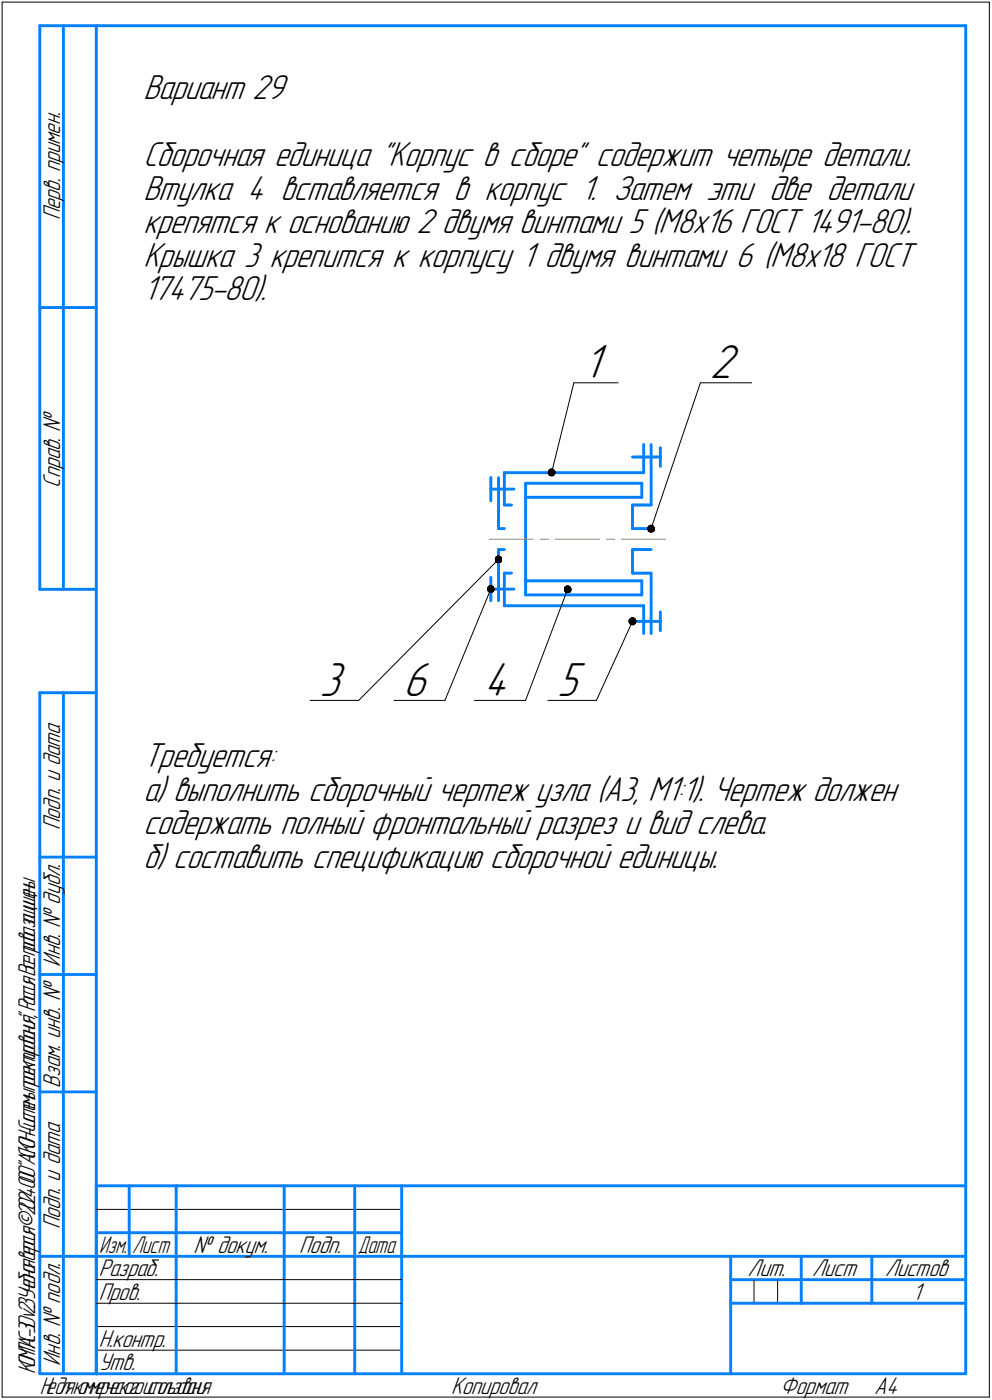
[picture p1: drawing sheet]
<svg xmlns="http://www.w3.org/2000/svg" width="211mm" height="298mm" viewBox="0 0 211 298" stroke-linecap="round" stroke-linejoin="round" font-family="sans-serif">
<g fill="none" stroke="#000" stroke-width=".21">
<path d="M.5 .5h210zM.5 .5v297zM210.5 .5v297zM122.1 81.5l-4.8 19.1zM122.1 81.5h9.4zM149 81.5l-10.5 31.1zM149 81.5h10.9zM106.1 119.1l-29.8 30zM104.4 125.4l-9.7 23.7zM120.7 125.5l-8.9 23.6zM134.6 132.3l-7.7 16.8zM66 149.1h10.3z"/>
<path d="M83.8 149.1h10.9zM100.9 149.1h10.9zM116.6 149.1h10.3zM20.5 257.5h65zM20.5 272.5h17zM20.5 277.5h17zM37.5 272.5h23zM37.5 277.5h23zM60.5 272.5h15zM60.5 277.5h15zM75.5 272.5h10zM75.5 277.5h10z"/>
<path d="M160.4 272.5v5zM165.4 272.5v5zM.5 297.5h210zM20.5 282.4h65zM20.5 287.5h65z"/>
</g>
<g fill="none" stroke="#0080ff" stroke-width=".62">
<path d="M8.5 5.5v120zM8.5 5.5h12zM13.5 5.5v120zM20.5 5.5h185zM20.5 5.5v287zM205.5 5.5v287zM8.5 65.5h12zM134.6 97.3h5.9zM136.9 94.7v5.9zM138.5 94.7v12.8zM140.5 95.3v2zM140.5 97.3v2z"/>
<path d="M104.4 101.7v4.9zM104.4 104.1h4.9zM106.1 117h1.2zM106.1 117v10.9zM106.1 112.6h1.2zM106.1 101.7v10.9zM107.3 107.5h1.5zM107.3 100.6v6.9zM107.3 100.6h29.6zM111.8 114.8v11.9zM111.8 102.9v11.9zM111.8 102.9h24.7z"/>
<path d="M111.8 105.9h24.7zM134.6 117v5zM134.6 117h3.9zM134.6 107.5h3.9zM134.6 107.5v5.1zM134.6 112.6h3.9zM136.5 102.9v3zM8.5 125.5h12zM104.4 122.9v5zM104.4 125.4h4.9zM107.3 122h1.5zM107.3 122v7z"/>
<path d="M107.3 129h29.6zM111.8 126.7h24.7zM111.8 123.7h24.7zM134.6 122h3.9zM134.6 132.3h5.9zM136.5 123.7v3zM136.9 129v5.9zM138.5 122v12.9zM140.5 132.3v2zM140.5 130.3v2zM8.5 147.5v145zM8.5 147.5h12z"/>
<path d="M13.5 147.5v145zM8.5 182.5h12zM8.5 207.5h12zM8.5 232.5h12zM20.5 252.5h185zM20.5 252.5v40zM27.5 252.5v15zM37.5 252.5v25zM60.5 252.5v25zM75.5 252.5v25zM85.5 252.5v40zM8.5 267.5h12z"/>
<path d="M20.5 262.5h7zM20.5 267.5h7zM27.5 262.5h10zM27.5 267.5h10zM37.5 277.5v15zM37.5 262.5h23zM37.5 267.5h23zM60.5 277.5v15zM60.5 262.5h15zM60.5 267.5h15zM75.5 277.5v15zM75.5 262.5h10z"/>
<path d="M75.5 267.5h10zM85.5 267.5h120zM155.4 267.5v25zM155.4 272.5h15.1zM155.4 277.5h5zM160.4 277.5h5zM165.4 277.5h5.1zM170.5 267.5v10zM170.5 272.5h35zM170.5 277.5h15zM185.5 267.5v10zM185.5 277.5h20z"/>
<path d="M8.5 292.5h12zM20.5 292.5h185z"/>
</g>
<path d="M104.1 114.8h9.4zM115 114.8h1.7zM118.1 114.8h9.5zM129 114.8h1.7zM132.2 114.8h9.4z" fill="none" stroke="#ff8000" stroke-width=".21"/>
<g fill="#fff" stroke="#fff" stroke-width=".21">
<path d="M124.1 72.8h5.4zM124.1 72.8h5.4zM124.1 72.9h5.4zM124.1 72.9h5.4zM124.1 73h5.4zM124.1 73h5.4zM124.1 73.1h5.4zM124.1 73.2h5.4zM124.1 73.2h5.4zM124.1 73.3h5.4zM124.1 73.3h5.4zM124.1 73.4h5.4zM124.1 73.4h5.4zM124.1 73.5h5.4zM124.1 73.5h5.4zM124.1 73.6h5.4zM124.1 73.7h5.4zM124.1 73.7h5.4zM124.1 73.8h5.4zM124.1 73.8h5.4zM124.1 73.9h5.4zM124.1 73.9h5.4zM124.1 74h5.4zM124.1 74.1h5.4zM124.1 74.1h5.4zM124.1 74.2h5.4zM124.1 74.2h5.4zM124.1 74.3h5.4zM124.1 74.3h5.4zM124.1 74.4h5.4zM124.1 74.5h5.4zM124.1 74.5h5.4zM124.1 74.6h5.4zM124.1 74.6h5.4zM124.1 74.7h5.4zM124.1 74.7h5.4zM124.1 74.8h5.4zM124.1 74.8h5.4zM124.1 74.9h5.4zM124.1 75h5.4zM124.1 75h5.4zM124.1 75.1h5.4zM124.1 75.1h5.4zM124.1 75.2h5.4zM124.1 75.2h5.4zM124.1 75.3h5.4zM124.1 75.4h5.4zM124.1 75.4h5.4zM124.1 75.5h5.4zM124.1 75.5h5.4zM124.1 75.6h5.4zM124.1 75.6h5.4zM124.1 75.7h5.4zM124.1 75.7h5.4zM124.1 75.8h5.4zM124.1 75.9h5.4zM124.1 75.9h5.4zM124.1 76h5.4zM124.1 76h5.4zM124.1 76.1h5.4zM124.1 76.1h5.4zM124.1 76.2h5.4zM124.1 76.3h5.4zM124.1 76.3h5.4zM124.1 76.4h5.4zM124.1 76.4h5.4zM124.1 76.5h5.4zM124.1 76.5h5.4zM124.1 76.6h5.4zM124.1 76.7h5.4zM124.1 76.7h5.4zM124.1 76.8h5.4zM124.1 76.8h5.4zM124.1 76.9h5.4zM124.1 76.9h5.4zM124.1 77h5.4zM124.1 77h5.4zM124.1 77.1h5.4zM124.1 77.2h5.4zM124.1 77.2h5.4zM124.1 77.3h5.4zM124.1 77.3h5.4zM124.1 77.4h5.4zM124.1 77.4h5.4zM124.1 77.5h5.4zM124.1 77.6h5.4zM124.1 77.6h5.4zM124.1 77.7h5.4zM124.1 77.7h5.4zM124.1 77.8h5.4zM124.1 77.8h5.4zM124.1 77.9h5.4zM124.1 77.9h5.4zM124.1 78h5.4zM124.1 78.1h5.4zM124.1 78.1h5.4zM124.1 78.2h5.4zM124.1 78.2h5.4zM124.1 78.3h5.4zM124.1 78.3h5.4zM124.1 78.4h5.4zM124.1 78.5h5.4zM124.1 78.5h5.4zM124.1 78.6h5.4zM124.1 78.6h5.4zM124.1 78.7h5.4zM124.1 78.7h5.4zM124.1 78.8h5.4zM124.1 78.9h5.4zM124.1 78.9h5.4zM124.1 79h5.4zM124.1 79h5.4zM124.1 79.1h5.4zM124.1 79.1h5.4zM124.1 79.2h5.4zM124.1 79.2h5.4zM124.1 79.3h5.4zM124.1 79.4h5.4zM124.1 79.4h5.4zM124.1 79.5h5.4zM124.1 79.5h5.4zM124.1 79.6h5.4zM124.1 79.6h5.4zM124.1 79.7h5.4zM124.1 79.8h5.4zM124.1 79.8h5.4zM124.1 79.9h5.4zM124.1 79.9h5.4zM124.1 80h5.4zM124.1 80h5.4zM124.1 80.1h5.4zM124.1 80.2h5.4zM124.1 80.2h5.4zM124.1 80.3h5.4zM124.1 80.3h5.4zM124.1 80.4h5.4zM124.1 80.4h5.4zM124.1 80.5h5.4zM124.1 80.5h5.4zM124.1 80.6h5.4zM124.1 80.7h5.4zM124.1 80.7h5.4zM124.1 80.8h5.4zM124.1 80.8h5.4zM124.1 80.9h5.4zM124.1 80.9h5.4zM124.1 81h5.4zM124.1 81.1h5.4zM124.1 81.1h5.4zM124.1 81.2h5.4zM124.1 81.2h5.4zM124.1 81.3h5.4zM124.1 81.3h5.4zM124.1 81.4h5.4zM124.1 81.4h5.4zM124.1 81.5h5.4zM124.1 81.6h5.4zM124.1 81.6h5.4zM124.1 81.7h5.4zM124.1 81.7h5.4zM124.1 81.8h5.4zM124.1 81.8h5.4zM124.1 81.9h5.4zM124.1 82h5.4zM124.1 82h5.4zM124.1 82.1h5.4zM124.1 82.1h5.4zM124.1 82.2h5.4zM124.1 82.2h5.4zM124.1 82.3h5.4zM124.1 82.4h5.4zM124.1 82.4h5.4zM124.1 82.5h5.4zM124.1 82.5h5.4zM124.1 82.6h5.4z"/>
<path d="M151 72.8h6.9zM151 72.8h6.9zM151 72.9h6.9zM151 72.9h6.9zM151 73h6.9zM151 73h6.9zM151 73.1h6.9zM151 73.2h6.9zM151 73.2h6.9zM151 73.3h6.9zM151 73.3h6.9zM151 73.4h6.9zM151 73.4h6.9zM151 73.5h6.9zM151 73.5h6.9zM151 73.6h6.9zM151 73.7h6.9zM151 73.7h6.9zM151 73.8h6.9zM151 73.8h6.9zM151 73.9h6.9zM151 73.9h6.9zM151 74h6.9zM151 74.1h6.9zM151 74.1h6.9zM151 74.2h6.9zM151 74.2h6.9zM151 74.3h6.9zM151 74.3h6.9zM151 74.4h6.9zM151 74.5h6.9zM151 74.5h6.9zM151 74.6h6.9zM151 74.6h6.9zM151 74.7h6.9zM151 74.7h6.9zM151 74.8h6.9zM151 74.8h6.9zM151 74.9h6.9zM151 75h6.9zM151 75h6.9zM151 75.1h6.9zM151 75.1h6.9zM151 75.2h6.9zM151 75.2h6.9zM151 75.3h6.9zM151 75.4h6.9zM151 75.4h6.9zM151 75.5h6.9zM151 75.5h6.9zM151 75.6h6.9zM151 75.6h6.9zM151 75.7h6.9zM151 75.7h6.9zM151 75.8h6.9zM151 75.9h6.9zM151 75.9h6.9zM151 76h6.9zM151 76h6.9zM151 76.1h6.9zM151 76.1h6.9zM151 76.2h6.9zM151 76.3h6.9zM151 76.3h6.9zM151 76.4h6.9zM151 76.4h6.9zM151 76.5h6.9zM151 76.5h6.9zM151 76.6h6.9zM151 76.7h6.9zM151 76.7h6.9zM151 76.8h6.9zM151 76.8h6.9zM151 76.9h6.9zM151 76.9h6.9zM151 77h6.9zM151 77h6.9zM151 77.1h6.9zM151 77.2h6.9zM151 77.2h6.9zM151 77.3h6.9zM151 77.3h6.9zM151 77.4h6.9zM151 77.4h6.9zM151 77.5h6.9zM151 77.6h6.9zM151 77.6h6.9zM151 77.7h6.9zM151 77.7h6.9zM151 77.8h6.9zM151 77.8h6.9zM151 77.9h6.9zM151 77.9h6.9zM151 78h6.9zM151 78.1h6.9zM151 78.1h6.9zM151 78.2h6.9zM151 78.2h6.9zM151 78.3h6.9zM151 78.3h6.9zM151 78.4h6.9zM151 78.5h6.9zM151 78.5h6.9zM151 78.6h6.9zM151 78.6h6.9zM151 78.7h6.9zM151 78.7h6.9zM151 78.8h6.9zM151 78.9h6.9zM151 78.9h6.9zM151 79h6.9zM151 79h6.9zM151 79.1h6.9zM151 79.1h6.9zM151 79.2h6.9zM151 79.2h6.9zM151 79.3h6.9zM151 79.4h6.9zM151 79.4h6.9zM151 79.5h6.9zM151 79.5h6.9zM151 79.6h6.9zM151 79.6h6.9zM151 79.7h6.9zM151 79.8h6.9zM151 79.8h6.9zM151 79.9h6.9zM151 79.9h6.9zM151 80h6.9zM151 80h6.9zM151 80.1h6.9zM151 80.2h6.9zM151 80.2h6.9zM151 80.3h6.9zM151 80.3h6.9zM151 80.4h6.9zM151 80.4h6.9zM151 80.5h6.9zM151 80.5h6.9zM151 80.6h6.9zM151 80.7h6.9zM151 80.7h6.9zM151 80.8h6.9zM151 80.8h6.9zM151 80.9h6.9zM151 80.9h6.9zM151 81h6.9zM151 81.1h6.9zM151 81.1h6.9zM151 81.2h6.9zM151 81.2h6.9zM151 81.3h6.9zM151 81.3h6.9zM151 81.4h6.9zM151 81.4h6.9zM151 81.5h6.9zM151 81.6h6.9zM151 81.6h6.9zM151 81.7h6.9zM151 81.7h6.9zM151 81.8h6.9zM151 81.8h6.9zM151 81.9h6.9zM151 82h6.9zM151 82h6.9zM151 82.1h6.9zM151 82.1h6.9zM151 82.2h6.9zM151 82.2h6.9zM151 82.3h6.9zM151 82.4h6.9zM151 82.4h6.9zM151 82.5h6.9zM151 82.5h6.9zM151 82.6h6.9z"/>
<path d="M68 140.4h6.3zM68 140.4h6.3zM68 140.5h6.3zM68 140.5h6.3zM68 140.6h6.3zM68 140.7h6.3zM68 140.7h6.3zM68 140.8h6.3zM68 140.8h6.3zM68 140.9h6.3zM68 140.9h6.3zM68 141h6.3zM68 141.1h6.3zM68 141.1h6.3zM68 141.2h6.3zM68 141.2h6.3zM68 141.3h6.3zM68 141.3h6.3zM68 141.4h6.3zM68 141.4h6.3zM68 141.5h6.3zM68 141.6h6.3zM68 141.6h6.3zM68 141.7h6.3zM68 141.7h6.3zM68 141.8h6.3zM68 141.8h6.3zM68 141.9h6.3zM68 142h6.3zM68 142h6.3zM68 142.1h6.3zM68 142.1h6.3zM68 142.2h6.3zM68 142.2h6.3zM68 142.3h6.3zM68 142.4h6.3zM68 142.4h6.3zM68 142.5h6.3zM68 142.5h6.3zM68 142.6h6.3zM68 142.6h6.3zM68 142.7h6.3zM68 142.7h6.3zM68 142.8h6.3zM68 142.9h6.3zM68 142.9h6.3zM68 143h6.3zM68 143h6.3zM68 143.1h6.3zM68 143.1h6.3zM68 143.2h6.3zM68 143.3h6.3zM68 143.3h6.3zM68 143.4h6.3zM68 143.4h6.3zM68 143.5h6.3zM68 143.5h6.3zM68 143.6h6.3zM68 143.7h6.3zM68 143.7h6.3zM68 143.8h6.3zM68 143.8h6.3zM68 143.9h6.3zM68 143.9h6.3zM68 144h6.3zM68 144h6.3zM68 144.1h6.3zM68 144.2h6.3zM68 144.2h6.3zM68 144.3h6.3zM68 144.3h6.3zM68 144.4h6.3zM68 144.4h6.3zM68 144.5h6.3zM68 144.6h6.3zM68 144.6h6.3zM68 144.7h6.3zM68 144.7h6.3zM68 144.8h6.3zM68 144.8h6.3zM68 144.9h6.3zM68 144.9h6.3zM68 145h6.3zM68 145.1h6.3zM68 145.1h6.3zM68 145.2h6.3zM68 145.2h6.3zM68 145.3h6.3zM68 145.3h6.3zM68 145.4h6.3zM68 145.5h6.3zM68 145.5h6.3zM68 145.6h6.3zM68 145.6h6.3zM68 145.7h6.3zM68 145.7h6.3zM68 145.8h6.3zM68 145.9h6.3zM68 145.9h6.3zM68 146h6.3zM68 146h6.3zM68 146.1h6.3zM68 146.1h6.3zM68 146.2h6.3zM68 146.2h6.3zM68 146.3h6.3zM68 146.4h6.3zM68 146.4h6.3zM68 146.5h6.3zM68 146.5h6.3zM68 146.6h6.3zM68 146.6h6.3zM68 146.7h6.3zM68 146.8h6.3zM68 146.8h6.3zM68 146.9h6.3zM68 146.9h6.3zM68 147h6.3zM68 147h6.3zM68 147.1h6.3zM68 147.2h6.3zM68 147.2h6.3zM68 147.3h6.3zM68 147.3h6.3zM68 147.4h6.3zM68 147.4h6.3zM68 147.5h6.3zM68 147.5h6.3zM68 147.6h6.3zM68 147.7h6.3zM68 147.7h6.3zM68 147.8h6.3zM68 147.8h6.3zM68 147.9h6.3zM68 147.9h6.3zM68 148h6.3zM68 148.1h6.3zM68 148.1h6.3zM68 148.2h6.3zM68 148.2h6.3zM68 148.3h6.3zM68 148.3h6.3zM68 148.4h6.3zM68 148.4h6.3zM68 148.5h6.3zM68 148.6h6.3zM68 148.6h6.3zM68 148.7h6.3zM68 148.7h6.3zM68 148.8h6.3zM68 148.8h6.3zM68 148.9h6.3zM68 149h6.3zM68 149h6.3zM68 149.1h6.3zM68 149.1h6.3zM68 149.2h6.3zM68 149.2h6.3zM68 149.3h6.3zM68 149.4h6.3zM68 149.4h6.3zM68 149.5h6.3zM68 149.5h6.3zM68 149.6h6.3zM68 149.6h6.3zM68 149.7h6.3zM68 149.7h6.3zM68 149.8h6.3zM68 149.9h6.3zM68 149.9h6.3zM68 150h6.3zM68 150h6.3zM68 150.1h6.3zM68 150.1h6.3zM68 150.2h6.3z"/>
<path d="M102.9 140.4h6.9zM102.9 140.4h6.9zM102.9 140.5h6.9zM102.9 140.5h6.9zM102.9 140.6h6.9zM102.9 140.7h6.9zM102.9 140.7h6.9zM102.9 140.8h6.9zM102.9 140.8h6.9zM102.9 140.9h6.9zM102.9 140.9h6.9zM102.9 141h6.9zM102.9 141.1h6.9zM102.9 141.1h6.9zM102.9 141.2h6.9zM102.9 141.2h6.9zM102.9 141.3h6.9zM102.9 141.3h6.9zM102.9 141.4h6.9zM102.9 141.4h6.9zM102.9 141.5h6.9zM102.9 141.6h6.9zM102.9 141.6h6.9zM102.9 141.7h6.9zM102.9 141.7h6.9zM102.9 141.8h6.9zM102.9 141.8h6.9zM102.9 141.9h6.9zM102.9 142h6.9zM102.9 142h6.9zM102.9 142.1h6.9zM102.9 142.1h6.9zM102.9 142.2h6.9zM102.9 142.2h6.9zM102.9 142.3h6.9zM102.9 142.4h6.9zM102.9 142.4h6.9zM102.9 142.5h6.9zM102.9 142.5h6.9zM102.9 142.6h6.9zM102.9 142.6h6.9zM102.9 142.7h6.9zM102.9 142.7h6.9zM102.9 142.8h6.9zM102.9 142.9h6.9zM102.9 142.9h6.9zM102.9 143h6.9zM102.9 143h6.9zM102.9 143.1h6.9zM102.9 143.1h6.9zM102.9 143.2h6.9zM102.9 143.3h6.9zM102.9 143.3h6.9zM102.9 143.4h6.9zM102.9 143.4h6.9zM102.9 143.5h6.9zM102.9 143.5h6.9zM102.9 143.6h6.9zM102.9 143.7h6.9zM102.9 143.7h6.9zM102.9 143.8h6.9zM102.9 143.8h6.9zM102.9 143.9h6.9zM102.9 143.9h6.9zM102.9 144h6.9zM102.9 144h6.9zM102.9 144.1h6.9zM102.9 144.2h6.9zM102.9 144.2h6.9zM102.9 144.3h6.9zM102.9 144.3h6.9zM102.9 144.4h6.9zM102.9 144.4h6.9zM102.9 144.5h6.9zM102.9 144.6h6.9zM102.9 144.6h6.9zM102.9 144.7h6.9zM102.9 144.7h6.9zM102.9 144.8h6.9zM102.9 144.8h6.9zM102.9 144.9h6.9zM102.9 144.9h6.9zM102.9 145h6.9zM102.9 145.1h6.9zM102.9 145.1h6.9zM102.9 145.2h6.9zM102.9 145.2h6.9zM102.9 145.3h6.9zM102.9 145.3h6.9zM102.9 145.4h6.9zM102.9 145.5h6.9zM102.9 145.5h6.9zM102.9 145.6h6.9zM102.9 145.6h6.9zM102.9 145.7h6.9zM102.9 145.7h6.9zM102.9 145.8h6.9zM102.9 145.9h6.9zM102.9 145.9h6.9zM102.9 146h6.9zM102.9 146h6.9zM102.9 146.1h6.9zM102.9 146.1h6.9zM102.9 146.2h6.9zM102.9 146.2h6.9zM102.9 146.3h6.9zM102.9 146.4h6.9zM102.9 146.4h6.9zM102.9 146.5h6.9zM102.9 146.5h6.9zM102.9 146.6h6.9zM102.9 146.6h6.9zM102.9 146.7h6.9zM102.9 146.8h6.9zM102.9 146.8h6.9zM102.9 146.9h6.9zM102.9 146.9h6.9zM102.9 147h6.9zM102.9 147h6.9zM102.9 147.1h6.9zM102.9 147.2h6.9zM102.9 147.2h6.9zM102.9 147.3h6.9zM102.9 147.3h6.9zM102.9 147.4h6.9zM102.9 147.4h6.9zM102.9 147.5h6.9zM102.9 147.5h6.9zM102.9 147.6h6.9zM102.9 147.7h6.9zM102.9 147.7h6.9zM102.9 147.8h6.9zM102.9 147.8h6.9zM102.9 147.9h6.9zM102.9 147.9h6.9zM102.9 148h6.9zM102.9 148.1h6.9zM102.9 148.1h6.9zM102.9 148.2h6.9zM102.9 148.2h6.9zM102.9 148.3h6.9zM102.9 148.3h6.9zM102.9 148.4h6.9zM102.9 148.4h6.9zM102.9 148.5h6.9zM102.9 148.6h6.9zM102.9 148.6h6.9zM102.9 148.7h6.9zM102.9 148.7h6.9zM102.9 148.8h6.9zM102.9 148.8h6.9zM102.9 148.9h6.9zM102.9 149h6.9zM102.9 149h6.9zM102.9 149.1h6.9zM102.9 149.1h6.9zM102.9 149.2h6.9zM102.9 149.2h6.9zM102.9 149.3h6.9zM102.9 149.4h6.9zM102.9 149.4h6.9zM102.9 149.5h6.9zM102.9 149.5h6.9zM102.9 149.6h6.9zM102.9 149.6h6.9zM102.9 149.7h6.9zM102.9 149.7h6.9zM102.9 149.8h6.9zM102.9 149.9h6.9zM102.9 149.9h6.9zM102.9 150h6.9zM102.9 150h6.9zM102.9 150.1h6.9zM102.9 150.1h6.9zM102.9 150.2h6.9z"/>
<path d="M118.5 140.4h6.4zM118.5 140.4h6.4zM118.5 140.5h6.4zM118.5 140.5h6.4zM118.5 140.6h6.4zM118.5 140.7h6.4zM118.5 140.7h6.4zM118.5 140.8h6.4zM118.5 140.8h6.4zM118.5 140.9h6.4zM118.5 140.9h6.4zM118.5 141h6.4zM118.5 141.1h6.4zM118.5 141.1h6.4zM118.5 141.2h6.4zM118.5 141.2h6.4zM118.5 141.3h6.4zM118.5 141.3h6.4zM118.5 141.4h6.4zM118.5 141.4h6.4zM118.5 141.5h6.4zM118.5 141.6h6.4zM118.5 141.6h6.4zM118.5 141.7h6.4zM118.5 141.7h6.4zM118.5 141.8h6.4zM118.5 141.8h6.4zM118.5 141.9h6.4zM118.5 142h6.4zM118.5 142h6.4zM118.5 142.1h6.4zM118.5 142.1h6.4zM118.5 142.2h6.4zM118.5 142.2h6.4zM118.5 142.3h6.4zM118.5 142.4h6.4zM118.5 142.4h6.4zM118.5 142.5h6.4zM118.5 142.5h6.4zM118.5 142.6h6.4zM118.5 142.6h6.4zM118.5 142.7h6.4zM118.5 142.7h6.4zM118.5 142.8h6.4zM118.5 142.9h6.4zM118.5 142.9h6.4zM118.5 143h6.4zM118.5 143h6.4zM118.5 143.1h6.4zM118.5 143.1h6.4zM118.5 143.2h6.4zM118.5 143.3h6.4zM118.5 143.3h6.4zM118.5 143.4h6.4zM118.5 143.4h6.4zM118.5 143.5h6.4zM118.5 143.5h6.4zM118.5 143.6h6.4zM118.5 143.7h6.4zM118.5 143.7h6.4zM118.5 143.8h6.4zM118.5 143.8h6.4zM118.5 143.9h6.4zM118.5 143.9h6.4zM118.5 144h6.4zM118.5 144h6.4zM118.5 144.1h6.4zM118.5 144.2h6.4zM118.5 144.2h6.4zM118.5 144.3h6.4zM118.5 144.3h6.4zM118.5 144.4h6.4zM118.5 144.4h6.4zM118.5 144.5h6.4zM118.5 144.6h6.4zM118.5 144.6h6.4zM118.5 144.7h6.4zM118.5 144.7h6.4zM118.5 144.8h6.4zM118.5 144.8h6.4zM118.5 144.9h6.4zM118.5 144.9h6.4zM118.5 145h6.4zM118.5 145.1h6.4zM118.5 145.1h6.4zM118.5 145.2h6.4zM118.5 145.2h6.4zM118.5 145.3h6.4zM118.5 145.3h6.4zM118.5 145.4h6.4zM118.5 145.5h6.4zM118.5 145.5h6.4zM118.5 145.6h6.4zM118.5 145.6h6.4zM118.5 145.7h6.4zM118.5 145.7h6.4zM118.5 145.8h6.4zM118.5 145.9h6.4zM118.5 145.9h6.4zM118.5 146h6.4zM118.5 146h6.4zM118.5 146.1h6.4zM118.5 146.1h6.4zM118.5 146.2h6.4zM118.5 146.2h6.4zM118.5 146.3h6.4zM118.5 146.4h6.4zM118.5 146.4h6.4zM118.5 146.5h6.4zM118.5 146.5h6.4zM118.5 146.6h6.4zM118.5 146.6h6.4zM118.5 146.7h6.4zM118.5 146.8h6.4zM118.5 146.8h6.4zM118.5 146.9h6.4zM118.5 146.9h6.4zM118.5 147h6.4zM118.5 147h6.4zM118.5 147.1h6.4zM118.5 147.2h6.4zM118.5 147.2h6.4zM118.5 147.3h6.4zM118.5 147.3h6.4zM118.5 147.4h6.4zM118.5 147.4h6.4zM118.5 147.5h6.4zM118.5 147.5h6.4zM118.5 147.6h6.4zM118.5 147.7h6.4zM118.5 147.7h6.4zM118.5 147.8h6.4zM118.5 147.8h6.4zM118.5 147.9h6.4zM118.5 147.9h6.4zM118.5 148h6.4zM118.5 148.1h6.4zM118.5 148.1h6.4zM118.5 148.2h6.4zM118.5 148.2h6.4zM118.5 148.3h6.4zM118.5 148.3h6.4zM118.5 148.4h6.4zM118.5 148.4h6.4zM118.5 148.5h6.4zM118.5 148.6h6.4zM118.5 148.6h6.4zM118.5 148.7h6.4zM118.5 148.7h6.4zM118.5 148.8h6.4zM118.5 148.8h6.4zM118.5 148.9h6.4zM118.5 149h6.4zM118.5 149h6.4zM118.5 149.1h6.4zM118.5 149.1h6.4zM118.5 149.2h6.4zM118.5 149.2h6.4zM118.5 149.3h6.4zM118.5 149.4h6.4zM118.5 149.4h6.4zM118.5 149.5h6.4zM118.5 149.5h6.4zM118.5 149.6h6.4zM118.5 149.6h6.4zM118.5 149.7h6.4zM118.5 149.7h6.4zM118.5 149.8h6.4zM118.5 149.9h6.4zM118.5 149.9h6.4zM118.5 150h6.4zM118.5 150h6.4zM118.5 150.1h6.4zM118.5 150.1h6.4zM118.5 150.2h6.4z"/>
<path d="M85.8 140.4h6.9zM85.8 140.4h6.9zM85.8 140.5h6.9zM85.8 140.5h6.9zM85.8 140.6h6.9zM85.8 140.7h6.9zM85.8 140.7h6.9zM85.8 140.8h6.9zM85.8 140.8h6.9zM85.8 140.9h6.9zM85.8 140.9h6.9zM85.8 141h6.9zM85.8 141.1h6.9zM85.8 141.1h6.9zM85.8 141.2h6.9zM85.8 141.2h6.9zM85.8 141.3h6.9zM85.8 141.3h6.9zM85.8 141.4h6.9zM85.8 141.4h6.9zM85.8 141.5h6.9zM85.8 141.6h6.9zM85.8 141.6h6.9zM85.8 141.7h6.9zM85.8 141.7h6.9zM85.8 141.8h6.9zM85.8 141.8h6.9zM85.8 141.9h6.9zM85.8 142h6.9zM85.8 142h6.9zM85.8 142.1h6.9zM85.8 142.1h6.9zM85.8 142.2h6.9zM85.8 142.2h6.9zM85.8 142.3h6.9zM85.8 142.4h6.9zM85.8 142.4h6.9zM85.8 142.5h6.9zM85.8 142.5h6.9zM85.8 142.6h6.9zM85.8 142.6h6.9zM85.8 142.7h6.9zM85.8 142.7h6.9zM85.8 142.8h6.9zM85.8 142.9h6.9zM85.8 142.9h6.9zM85.8 143h6.9zM85.8 143h6.9zM85.8 143.1h6.9zM85.8 143.1h6.9zM85.8 143.2h6.9zM85.8 143.3h6.9zM85.8 143.3h6.9zM85.8 143.4h6.9zM85.8 143.4h6.9zM85.8 143.5h6.9zM85.8 143.5h6.9zM85.8 143.6h6.9zM85.8 143.7h6.9zM85.8 143.7h6.9zM85.8 143.8h6.9zM85.8 143.8h6.9zM85.8 143.9h6.9zM85.8 143.9h6.9zM85.8 144h6.9zM85.8 144h6.9zM85.8 144.1h6.9zM85.8 144.2h6.9zM85.8 144.2h6.9zM85.8 144.3h6.9zM85.8 144.3h6.9zM85.8 144.4h6.9zM85.8 144.4h6.9zM85.8 144.5h6.9zM85.8 144.6h6.9zM85.8 144.6h6.9zM85.8 144.7h6.9zM85.8 144.7h6.9zM85.8 144.8h6.9zM85.8 144.8h6.9zM85.8 144.9h6.9zM85.8 144.9h6.9zM85.8 145h6.9zM85.8 145.1h6.9zM85.8 145.1h6.9zM85.8 145.2h6.9zM85.8 145.2h6.9zM85.8 145.3h6.9zM85.8 145.3h6.9zM85.8 145.4h6.9zM85.8 145.5h6.9zM85.8 145.5h6.9zM85.8 145.6h6.9zM85.8 145.6h6.9zM85.8 145.7h6.9zM85.8 145.7h6.9zM85.8 145.8h6.9zM85.8 145.9h6.9zM85.8 145.9h6.9zM85.8 146h6.9zM85.8 146h6.9zM85.8 146.1h6.9zM85.8 146.1h6.9zM85.8 146.2h6.9zM85.8 146.2h6.9zM85.8 146.3h6.9zM85.8 146.4h6.9zM85.8 146.4h6.9zM85.8 146.5h6.9zM85.8 146.5h6.9zM85.8 146.6h6.9zM85.8 146.6h6.9zM85.8 146.7h6.9zM85.8 146.8h6.9zM85.8 146.8h6.9zM85.8 146.9h6.9zM85.8 146.9h6.9zM85.8 147h6.9zM85.8 147h6.9zM85.8 147.1h6.9zM85.8 147.2h6.9zM85.8 147.2h6.9zM85.8 147.3h6.9zM85.8 147.3h6.9zM85.8 147.4h6.9zM85.8 147.4h6.9zM85.8 147.5h6.9zM85.8 147.5h6.9zM85.8 147.6h6.9zM85.8 147.7h6.9zM85.8 147.7h6.9zM85.8 147.8h6.9zM85.8 147.8h6.9zM85.8 147.9h6.9zM85.8 147.9h6.9zM85.8 148h6.9zM85.8 148.1h6.9zM85.8 148.1h6.9zM85.8 148.2h6.9zM85.8 148.2h6.9zM85.8 148.3h6.9zM85.8 148.3h6.9zM85.8 148.4h6.9zM85.8 148.4h6.9zM85.8 148.5h6.9zM85.8 148.6h6.9zM85.8 148.6h6.9zM85.8 148.7h6.9zM85.8 148.7h6.9zM85.8 148.8h6.9zM85.8 148.8h6.9zM85.8 148.9h6.9zM85.8 149h6.9zM85.8 149h6.9zM85.8 149.1h6.9zM85.8 149.1h6.9zM85.8 149.2h6.9zM85.8 149.2h6.9zM85.8 149.3h6.9zM85.8 149.4h6.9zM85.8 149.4h6.9zM85.8 149.5h6.9zM85.8 149.5h6.9zM85.8 149.6h6.9zM85.8 149.6h6.9zM85.8 149.7h6.9zM85.8 149.7h6.9zM85.8 149.8h6.9zM85.8 149.9h6.9zM85.8 149.9h6.9zM85.8 150h6.9zM85.8 150h6.9zM85.8 150.1h6.9zM85.8 150.1h6.9zM85.8 150.2h6.9z"/>
</g>
<g fill="#000" stroke="#000" stroke-width=".21">
<path d="M117.1 99.9h.4zM117 99.9h.7zM116.9 100h.9zM116.8 100h1.1zM116.7 100.1h1.2zM116.7 100.1h1.3zM116.7 100.2h1.3zM116.7 100.2h1.4zM116.7 100.3h1.4zM116.6 100.4h1.5zM116.6 100.4h1.5zM116.6 100.5h1.5zM116.6 100.5h1.5zM116.6 100.6h1.5zM116.6 100.6h1.5zM116.6 100.7h1.5zM116.6 100.8h1.5zM116.6 100.8h1.5zM116.6 100.9h1.5zM116.6 100.9h1.5zM116.7 101h1.3zM116.7 101h1.3zM116.7 101.1h1.3zM116.8 101.1h1.1zM116.8 101.2h1.1zM117 101.3h.8zM117.1 101.3h.6z"/>
<path d="M105.8 118.4h.4zM105.7 118.4h.6zM105.7 118.5h.8zM105.6 118.5h1zM105.5 118.6h1.1zM105.4 118.6h1.3zM105.4 118.7h1.3zM105.4 118.8h1.3zM105.4 118.8h1.4zM105.3 118.9h1.5zM105.3 118.9h1.5zM105.3 119h1.5zM105.3 119h1.5zM105.3 119.1h1.5zM105.3 119.2h1.5zM105.3 119.2h1.5zM105.3 119.3h1.5zM105.3 119.3h1.5zM105.3 119.4h1.5zM105.3 119.4h1.4zM105.4 119.5h1.3zM105.4 119.5h1.3zM105.4 119.6h1.3zM105.5 119.7h1.1zM105.5 119.7h1.1zM105.6 119.8h.9zM105.7 119.8h.7z"/>
<path d="M138.3 111.8h.4zM138.2 111.9h.7zM138.1 111.9h.9zM138 112h1zM138 112h1.1zM137.9 112.1h1.2zM137.8 112.2h1.3zM137.8 112.2h1.4zM137.8 112.3h1.4zM137.7 112.3h1.5zM137.7 112.4h1.6zM137.7 112.4h1.6zM137.7 112.5h1.6zM137.7 112.6h1.6zM137.7 112.6h1.6zM137.7 112.7h1.6zM137.7 112.7h1.6zM137.7 112.8h1.6zM137.8 112.8h1.4zM137.8 112.9h1.4zM137.8 112.9h1.4zM137.9 113h1.3zM138 113.1h1.1zM138 113.1h1.1zM138.1 113.2h.9zM138.1 113.2h.8zM138.2 113.3h.7z"/>
<path d="M104.1 124.7h.5zM104 124.7h.8zM104 124.8h.8zM103.9 124.9h1zM103.9 124.9h1.1zM103.8 125h1.2zM103.7 125h1.3zM103.7 125.1h1.4zM103.7 125.1h1.4zM103.6 125.2h1.6zM103.6 125.3h1.6zM103.6 125.3h1.6zM103.6 125.4h1.6zM103.6 125.4h1.6zM103.6 125.5h1.6zM103.6 125.5h1.6zM103.6 125.6h1.6zM103.6 125.6h1.6zM103.7 125.7h1.5zM103.7 125.8h1.5zM103.7 125.8h1.4zM103.8 125.9h1.2zM103.9 125.9h1.1zM103.9 126h1zM104 126h.9zM104 126.1h.8zM104.1 126.2h.5z"/>
<path d="M120.6 124.7h.4zM120.5 124.8h.6zM120.3 124.9h.9zM120.2 124.9h1.1zM120.2 125h1.2zM120.2 125h1.2zM120.1 125.1h1.3zM120.1 125.1h1.4zM120.1 125.2h1.4zM120.1 125.3h1.4zM120 125.3h1.5zM120 125.4h1.5zM120 125.4h1.5zM120 125.5h1.5zM120 125.5h1.5zM120 125.6h1.5zM120 125.6h1.5zM120 125.7h1.5zM120.1 125.8h1.4zM120.1 125.8h1.4zM120.1 125.9h1.4zM120.2 125.9h1.2zM120.2 126h1.2zM120.2 126h1.2zM120.2 126.1h1.1zM120.3 126.2h.9zM120.4 126.2h.7z"/>
<path d="M134.4 131.5h.4zM134.3 131.6h.7zM134.2 131.6h.8zM134 131.7h1.1zM134 131.7h1.1zM133.9 131.8h1.3zM133.9 131.9h1.3zM133.9 131.9h1.3zM133.8 132h1.5zM133.8 132h1.5zM133.8 132.1h1.6zM133.8 132.1h1.6zM133.8 132.2h1.6zM133.8 132.2h1.6zM133.8 132.3h1.6zM133.8 132.4h1.6zM133.8 132.4h1.6zM133.8 132.5h1.6zM133.8 132.5h1.6zM133.8 132.6h1.5zM133.9 132.6h1.4zM133.9 132.7h1.3zM133.9 132.8h1.3zM133.9 132.8h1.2zM134.1 132.9h1zM134.2 132.9h.8zM134.2 133h.7zM134.5 133h.3z"/>
</g>
<g font-size="10.8">
<text x="124.1" y="80.5">1</text>
<text x="151" y="80.5">2</text>
<text x="68" y="148.1">3</text>
<text x="85.8" y="148.1">6</text>
<text x="102.9" y="148.1">4</text>
<text x="118.5" y="148.1">5</text>
</g>
<g font-size="7.8">
<text x="30.5" y="21.1">Вариант 29</text>
<text x="30.5" y="35.4">Сборочная единица &quot;Корпус в сборе&quot; содержит четыре детали.</text>
<text x="30.5" y="42.5">Втулка 4 вставляется в корпус 1. Затем эти две детали</text>
<text x="30.5" y="49.6">крепятся к основанию 2 двумя винтами 5 (М8х16 ГОСТ 1491-80).</text>
<text x="30.5" y="56.8">Крышка 3 крепится к корпусу 1 двумя винтами 6 (М8х18 ГОСТ</text>
<text x="30.5" y="63.9">17475-80).</text>
<text x="30.5" y="163.3">Требуется:</text>
<text x="30.5" y="170.5">а) выполнить сборочный чертеж узла (А3, М1:1). Чертеж должен</text>
<text x="30.5" y="177.6">содержать полный фронтальный разрез и вид слева.</text>
<text x="30.5" y="184.7">б) составить спецификацию сборочной единицы.</text>
</g>
<g font-size="5.5">
<text x="12.8" y="46.9" transform="rotate(-90 12.8 46.9)">Перв. примен.</text>
<text x="12.8" y="103.8" transform="rotate(-90 12.8 103.8)">Справ. №</text>
<text x="12.8" y="176.7" transform="rotate(-90 12.8 176.7)">Подп. и дата</text>
<text x="12.8" y="205.8" transform="rotate(-90 12.8 205.8)">Инв. № дубл.</text>
<text x="12.8" y="231.6" transform="rotate(-90 12.8 231.6)">Взам. инв. №</text>
<text x="12.8" y="261.7" transform="rotate(-90 12.8 261.7)">Подп. и дата</text>
<text x="41.2" y="266.8">№ докум.</text>
<text x="63.6" y="266.8">Подп.</text>
<text x="21" y="271.8">Разраб.</text>
<text x="159.1" y="271.8">Лит.</text>
<text x="172.8" y="271.8">Лист</text>
<text x="188.3" y="271.8">Листов</text>
<text x="21" y="276.8">Пров.</text>
<text x="194.1" y="276.8">1</text>
<text x="21" y="286.8">Н.контр.</text>
<text x="12.8" y="290.8" transform="rotate(-90 12.8 290.8)">Инв. № подл.</text>
<text x="21" y="291.8">Утв.</text>
<text x="96" y="296.8">Копировал</text>
<text x="166" y="296.8">Формат</text>
<text x="186" y="296.8">A4</text>
</g>
<g font-size="5.4">
<text x="21.1" y="266.8">Изм.</text>
<text x="28.1" y="266.8">Лист</text>
<text x="76.1" y="266.8">Дата</text>
<text x="7.5" y="292.5" transform="rotate(-90 7.5 292.5)">КОМПАС-3Dv23Учебнаяверсия©2024ООО&quot;АСКОН-Системыпроектирования&quot;,Россия.Всеправазащищены.</text>
<text x="8.5" y="296.7">Недлякоммерческогоиспользования</text>
</g>
</svg>
